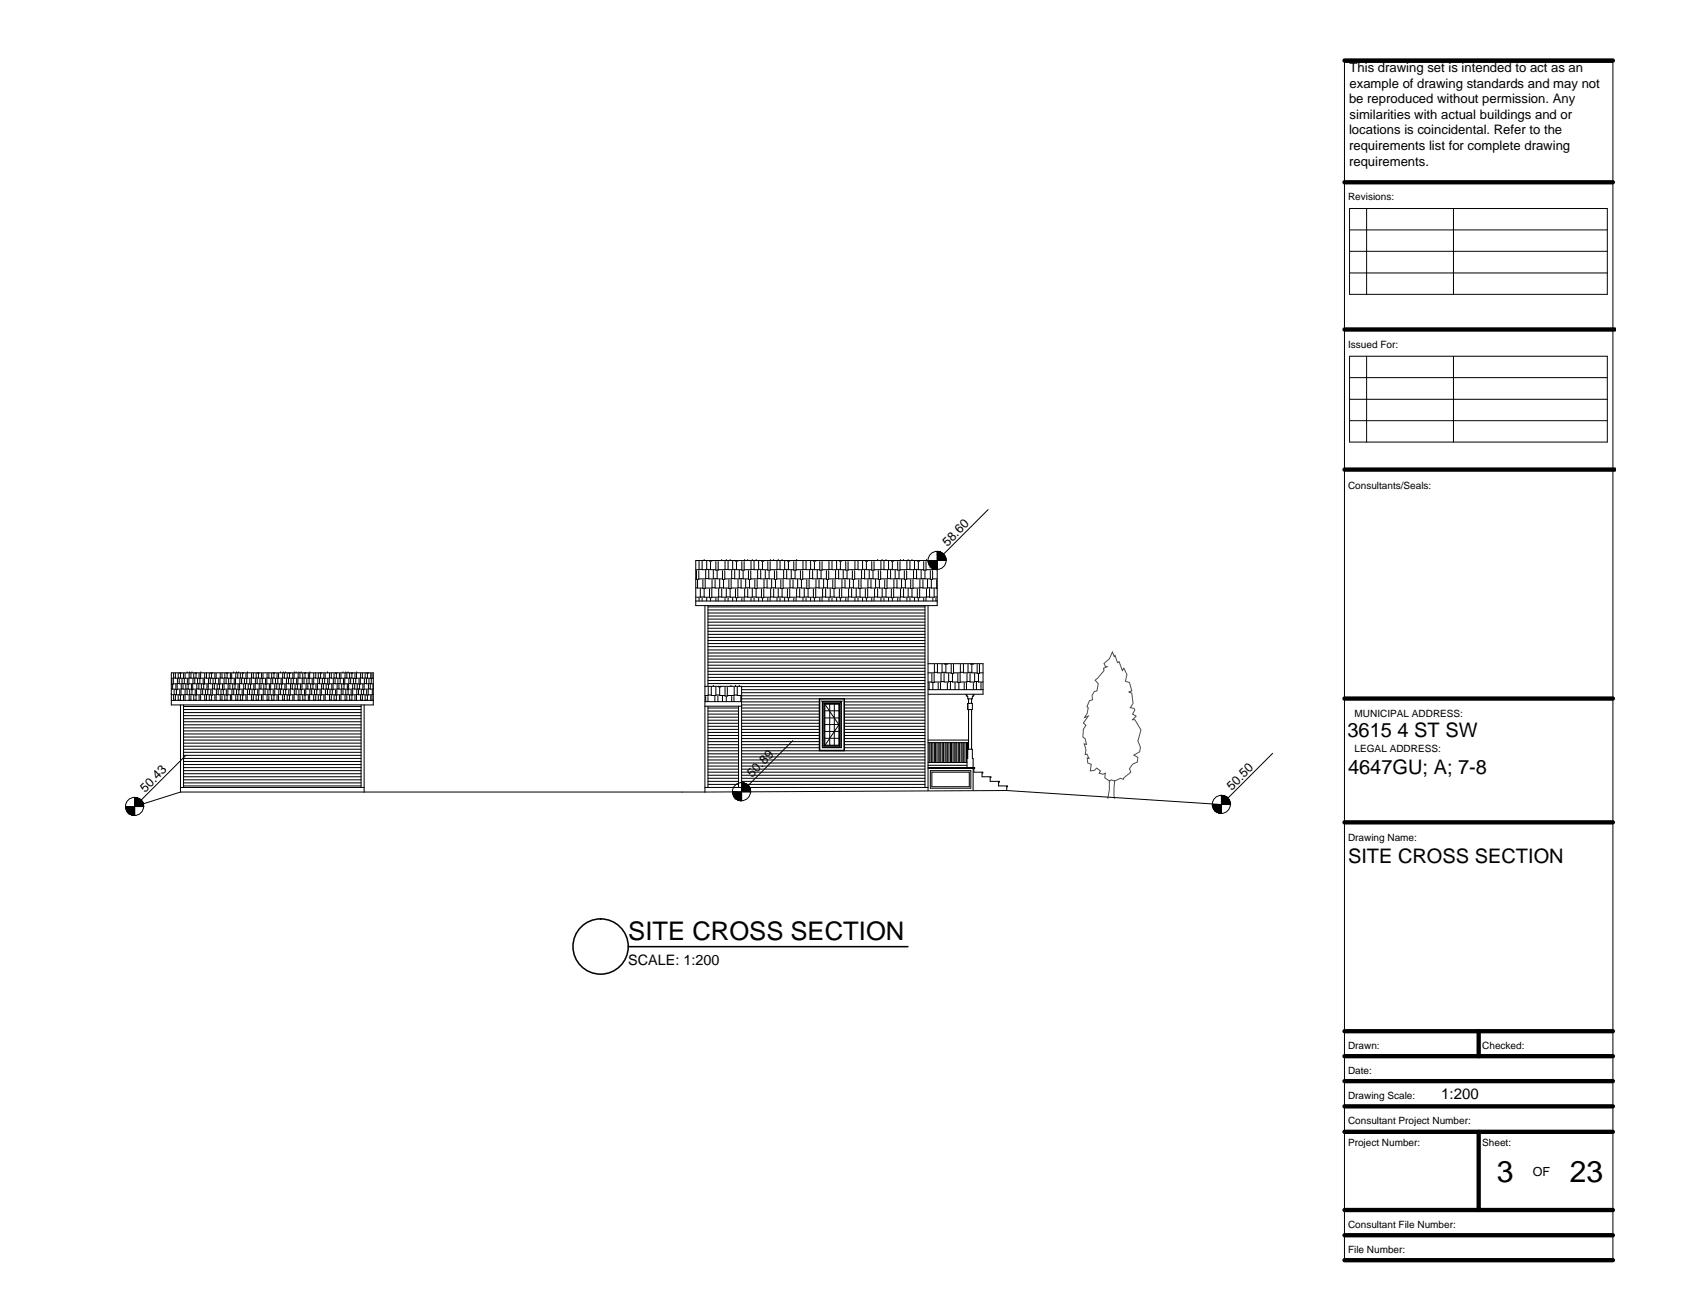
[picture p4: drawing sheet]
<svg xmlns="http://www.w3.org/2000/svg" width="279mm" height="216mm" viewBox="0 0 279 216" stroke-linecap="round" stroke-linejoin="round" font-family="sans-serif">
<!-- layer: A1-HATCH -->
<g fill="none" stroke="#000" stroke-width=".17">
<path d="M115.6 96.2h.2M115.6 97.7h.3M115.8 94.9v1.4h.3v-1.4M115.9 96.4v1.3h.9M116.2 93.3v1.4h-.6M116.2 94.6h.5M116.2 99.4v.5M116.4 97.8v1.5h-.8M116.4 99.2h.6M116.7 93.2v1.5h.8v-1.5M116.7 99.3v.6M116.8 96.4v1.4h.4v-1.4"/>
<path d="M117 93.2h.1M117 97.9v1.4h.9M117.3 94.8v1.4h-1.2M117.3 96.2h.5M117.5 94.6h.6M117.5 99.3v.6M117.8 94.8v1.4h.8v-1.4M117.9 93.2h.4M117.9 97.9v1.4h.4v-1.4M118.1 93.4v1.3h.9M118.1 99.5v.4M118.3 96.3v1.4h-1.1"/>
<path d="M118.3 97.7h.6M118.6 96.2h.6M118.9 96.3v1.4h.7v-1.4M119 93.3v1.5h.4v-1.5M119 99.4v.5M119.2 94.9v1.3h.9M119.4 99.4v.5M119.5 97.9v1.4h-1.2M119.5 99.2h.5M119.6 97.7h.7M120 93.2h.1M120 97.8v1.5h.7v-1.5"/>
<path d="M120.1 94.9v1.4h.4v-1.4M120.3 96.4v1.3h.8M120.5 93.3v1.4h-1.1M120.5 94.6h.5M120.5 99.4v.5M120.7 93.2h.1M120.7 99.2h.7M121 93.2v1.5h.8v-1.5M121 99.3v.6M121.1 96.4v1.4h.4v-1.4M121.4 93.2h.1M121.4 97.9v1.4h.8"/>
<path d="M121.6 94.8v1.4h-1.1M121.6 96.2h.5M121.8 94.6h.6M121.8 99.3v.6M122.1 94.8v1.4h.8v-1.4M122.2 93.2h.4M122.2 97.9v1.4h.4v-1.4M122.4 93.4v1.3h.9M122.4 99.5v.4M122.7 96.3v1.4h-1.2M122.7 97.7h.5M122.9 96.2h.6"/>
<path d="M123.2 96.3v1.4h.7v-1.4M123.3 93.3v1.5h.4v-1.5M123.3 99.4v.5M123.5 94.9v1.3h.9M123.7 99.4v.5M123.8 93.2h.1M123.8 97.9v1.4h-1.2M123.8 99.2h.5M123.9 97.7h.7M124.3 93.2h.1M124.3 97.8v1.5h.7v-1.5M124.4 94.9v1.4h.4v-1.4"/>
<path d="M124.6 96.4v1.3h.9M124.8 93.3v1.4h-1.1M124.8 94.6h.5M124.8 99.4v.5M125 93.2h.1M125 99.2h.7M125.3 93.2v1.5h.8v-1.5M125.3 99.3v.6M125.5 96.4v1.4h.3v-1.4M125.7 93.2h.1M125.7 97.9v1.4h.9M125.9 94.8v1.4h-1.1"/>
<path d="M125.9 96.2h.5M126.1 94.6h.6M126.1 99.3v.6M126.4 94.8v1.4h.8v-1.4M126.6 93.2h.3M126.6 97.9v1.4h.3v-1.4M126.7 93.4v1.3h.9M126.7 99.5v.4M127 96.3v1.4h-1.2M127 97.7h.5M127.2 96.2h.6M127.5 96.3v1.4h.8v-1.4"/>
<path d="M127.6 93.3v1.5h.4v-1.5M127.6 99.4v.5M127.8 94.9v1.3h.9M128 99.4v.5M128.1 93.2h.1M128.1 97.9v1.4h-1.2M128.1 99.2h.5M128.3 97.7h.6M128.6 93.2h.1M128.6 97.8v1.5h.8v-1.5M128.7 94.9v1.4h.4v-1.4M128.9 96.4v1.3h.9"/>
<path d="M129.1 93.3v1.4h-1.1M129.1 94.6h.6M129.1 99.4v.5M129.4 93.2h.1M129.4 99.2h.6M129.7 93.2v1.5h.7v-1.5M129.7 99.3v.6M129.8 96.4v1.4h.4v-1.4M130 93.2h.1M130 97.9v1.4h.9M130.2 94.8v1.4h-1.1M130.2 96.2h.6"/>
<path d="M130.4 94.6h.6M130.4 99.3v.6M130.8 94.8v1.4h.7v-1.4M130.9 93.2h.4M130.9 97.9v1.4h.4v-1.4M131 93.4v1.3h.9M131 99.5v.4M131.3 96.3v1.4h-1.1M131.3 97.7h.5M131.5 96.2h.7M131.8 96.3v1.4h.8v-1.4M131.9 93.3v1.5h.4v-1.5"/>
<path d="M131.9 99.4v.5M132.2 94.9v1.3h.8M132.3 99.4v.5M132.4 93.2h.1M132.4 97.9v1.4h-1.1M132.4 99.2h.5M132.6 97.7h.6M132.9 97.8v1.5h.8v-1.5M133 94.9v1.4h.4v-1.4M133.2 96.4v1.3h.9M133.5 93.3v1.4h-1.2M133.5 94.6h.5"/>
<path d="M133.5 99.4v.5M133.7 99.2h.6M134 93.2v1.5h.7v-1.5M134 99.3v.6M134.1 96.4v1.4h.4v-1.4M134.3 97.9v1.4h.9M134.6 94.8v1.4h-1.2M134.6 96.2h.5M134.7 94.6h.7M134.7 99.3v.6M135.1 94.8v1.4h.7v-1.4M135.2 93.2h.4"/>
<path d="M135.2 97.9v1.4h.4v-1.4M135.4 93.4v1.3h.9M135.4 99.5v.4M135.6 96.3v1.4h-1.1M135.6 97.7h.5M135.8 96.2h.7M136.1 96.3v1.4h.8v-1.4M136.3 93.3v1.5h.3v-1.5M136.3 99.4v.5M136.5 94.9v1.3h.9M136.6 99.4v.5M136.7 97.9v1.4h-1.1"/>
<path d="M136.7 99.2h.5M136.9 97.7h.6M137.2 97.8v1.5h.8v-1.5M137.4 94.9v1.4h.3v-1.4M137.5 96.4v1.3h.9M137.8 93.3v1.4h-1.2M137.8 94.6h.5M137.8 99.4v.5M138 99.2h.6M138.3 93.2v1.5h.8v-1.5M138.3 99.3v.6M138.4 96.4v1.4h.4v-1.4"/>
<path d="M138.6 97.9v1.4h.9M138.9 94.8v1.4h-1.2M138.9 96.2h.5M139.1 94.6h.6M139.1 99.3v.6M139.4 94.8v1.4h.8v-1.4M139.5 93.2h.4M139.5 97.9v1.4h.4v-1.4M139.7 93.4v1.3h.9M139.7 99.5v.4M139.9 96.3v1.4h-1.1M139.9 97.7h.5"/>
<path d="M140.2 96.2h.6M140.4 96.3v1.4h.8v-1.4M140.6 93.3v1.5h.4v-1.5M140.6 99.4v.5M140.8 94.9v1.3h.9M141 99.4v.5M141 97.9v1.4h-1.1M141 99.2h.5M141.2 97.7h.6M141.5 97.8v1.5h.8v-1.5M141.7 94.9v1.4h.4v-1.4M141.8 96.4v1.3h.9"/>
<path d="M142.1 93.3v1.4h-1.1M142.1 94.6h.5M142.1 99.4v.5M142.3 99.2h.6M142.6 93.2v1.5h.8v-1.5M142.6 99.3v.6M142.7 96.4v1.4h.4v-1.4M142.9 97.9v1.4h.9M143.2 94.8v1.4h-1.1M143.2 96.2h.5M143.4 94.6h.6M143.4 99.3v.6"/>
<path d="M143.7 94.8v1.4h.8v-1.4M143.8 93.2h.4M143.8 97.9v1.4h.4v-1.4M144 93.4v1.3h.9M144 99.5v.4M144.3 96.3v1.4h-1.2M144.3 97.7h.5M144.5 96.2h.6M144.8 96.3v1.4h.7v-1.4M144.9 93.3v1.5h.4v-1.5M144.9 99.4v.5M145.1 94.9v1.3h.9"/>
<path d="M145.3 99.4v.5M145.4 97.9v1.4h-1.2M145.4 99.2h.5M145.5 97.7h.7M145.9 93.2h.1M145.9 97.8v1.5h.7v-1.5M146 94.9v1.4h.4v-1.4M146.2 96.4v1.3h.9M146.4 93.3v1.4h-1.1M146.4 94.6h.5M146.4 99.4v.5M146.6 93.2h.1"/>
<path d="M146.6 99.2h.7M146.9 93.2v1.5h.8v-1.5M146.9 99.3v.6M147.1 96.4v1.4h.3v-1.4M147.3 93.2h.1M147.3 97.9v1.4h.9M147.5 94.8v1.4h-1.1M147.5 96.2h.5M147.7 94.6h.6M147.7 99.3v.6M148 94.8v1.4h.8v-1.4M148.2 93.2h.3"/>
<path d="M148.2 97.9v1.4h.3v-1.4M148.3 93.4v1.3h.9M148.3 99.5v.4M148.6 96.3v1.4h-1.2M148.6 97.7h.5M148.8 96.2h.6M149.1 96.3v1.4h.7v-1.4M149.2 93.3v1.5h.4v-1.5M149.2 99.4v.5M149.4 94.9v1.3h.9M149.6 99.4v.5M149.7 93.2h.1"/>
<path d="M149.7 97.9v1.4h-1.2M149.7 99.2h.5M149.8 97.7h.7M150.2 93.2h.1M150.2 97.8v1.5h.7v-1.5M150.3 94.9v1.4h.4v-1.4M150.5 96.4v1.3h.9M150.7 93.3v1.4h-1.1M150.7 94.6h.5M150.7 99.4v.5M150.9 93.2h.1M150.9 99.2h.7"/>
<path d="M151.2 93.2v1.5h.8v-1.5M151.2 99.3v.6M151.4 96.4v1.4h.4v-1.4M151.6 93.2h.1M151.6 97.9v1.4h.9M151.8 94.8v1.4h-1.1M151.8 96.2h.5M152 94.6h.6M152 99.3v.6M152.3 94.8v1.4h.8v-1.4M152.5 93.2h.4M152.5 97.9v1.4h.4v-1.4"/>
<path d="M152.6 93.4v1.3h.9M152.6 99.5v.4M152.9 96.3v1.4h-1.1M152.9 97.7h.5M153.1 96.2h.6M153.4 96.3v1.4h.8v-1.4M153.5 93.3v1.5h.4v-1.5M153.5 99.4v.5M153.7 94.9v1.3h.9M153.9 99.4v.5M154 93.2h.1M154 97.9v1.4h-1.1"/>
<path d="M154 99.2h.5M154.2 97.7h.6M154.5 97.8v1.5h.8v-1.5M154.6 94.9v1.4h.4v-1.4M154.8 96.4v1.3h.9M155 96.2h.8M155.1 93.3v1.4h-1.2M155.1 99.4v.5M155.1 94.6h.5M155.3 99.2h.5M155.6 93.2v1.5h.2M155.6 99.3v.6"/>
<path d="M155.7 96.4v1.4h.1M117.3 115.8v.8M117.7 115.8v.8M117.7 114.2v1.4h-.5M117.7 115.5h.5M118.2 114.1v1.5h.8v-1.4M118.6 114.1h.1M118.8 115.7v.9M119 115.5h.6M119.3 115.6v1M119.5 114.1v.1l.3-.1M119.6 114.2v1.4h.9"/>
<path d="M120.1 115.7v.9M120.5 114.2v1.5h.4v-1.5M120.7 115.8v.8M121.5 114.1h.1M121.6 115.8v.8M122 115.8v.8M122 114.2v1.4h-1.1M122 115.5h.5M122.2 114.1h.1M122.5 114.1v1.5h.8M122.9 114.1h.1M123.1 115.7v.9"/>
<path d="M154.2 113.4h.7M154.4 113.4v1.2M154.9 112v1.4h.4v-1.4M155.1 113.5v1.1M155.3 110.4v1.4h-1.1M155.3 111.7h.5M155.8 110.3v1.5h.8v-1.4M155.9 113.5v1.1M156.3 113.5v1.1M156.4 112v1.4h-1.1M156.4 113.3h.5M156.6 111.7h.6"/>
<path d="M156.9 111.9v1.5h.8v-1.5M157 110.3v.1l.4-.1M157.2 110.5v1.3h.9M157.5 113.5v1.1M157.7 113.3h.6M158 113.4v1.2M158.1 110.4v1.5h.4v-1.5M158.3 112v1.4h.9M158.7 113.4v1.2M159.2 112v1.4h.4v-1.4M159.4 113.5v1.1M159.6 110.4v1.4h-1.1"/>
<path d="M159.6 111.7h.5M160.1 110.3v1.5h.8v-1.4M160.3 113.5v1.1M160.6 113.5v1.1M160.7 112v1.4h-1.1M160.7 113.3h.5M160.9 111.7h.6M161.2 111.9v1.5h.8v-1.5M161.4 110.3v.1l.3-.1M161.5 110.5v1.3h.9M161.8 113.5v1.1M162 113.3h.6"/>
<path d="M162.3 113.4v1.2M162.4 110.4v1.5h.4v-1.5M162.6 112v1.4h.8M162.8 111.8h.6M163.1 113.4v1.2"/>
</g>
<!-- layer: Wall Standard -->
<g fill="none" stroke="#000" stroke-width=".17">
<path d="M115.6 93.2h40.2v7.5h-40.2zM115.6 99.9h40.2M28.5 116.4h33.5v-4.6h-33.5v5.4h33.5v-.8M30 117.2v14.4h30.5v-14.4M30.5 117.2v13.7M60 117.2v13.7M117.2 114.1v3.3M117.2 114.1h6.1v3.3M117.2 100.7v13.4M117.2 117.4v14.2M117.2 117.4h6.1M117.7 100.7v13.4"/>
<path d="M117.7 117.4v13.5M122.8 117.4v13.5M123.3 117.4v14.2M153.7 100.7v30.2M154.2 100.7v30.7M154.2 110.3h9.2v5.1h-9.2M154.2 114.6h9.2M30 130.9h30.5M117.2 130.9h37"/>
</g>
<!-- layer: Stairs -->
<g fill="none" stroke="#000" stroke-width=".17">
<path d="M160.6 115.4l.1 .4h.2v.3h.7v-.3h.1l.2-.4M160.9 116.9h.7v1h-.7zM161 116.1v.8M161 117.9v6.6M161.5 116.1v.8M161.5 117.9v6.6M154.2 127.6h7.8v.1h-7.8M154.2 123h6.8M154.2 123.4h6.8M154.2 126.7h6.5M154.2 127.2h6.5M154.4 123.4v3.3"/>
<path d="M154.6 123.4v3.3M154.6 128.1h6.8v2.9h-6.8zM154.8 123.4v3.3M154.9 128.3h6.2v2.5h-6.2zM155.1 123.4v3.3M155.3 123.4v3.3M155.5 123.4v3.3M155.7 123.4v3.3M155.9 123.4v3.3M156.2 123.4v3.3M156.4 123.4v3.3M156.6 123.4v3.3"/>
<path d="M156.8 123.4v3.3M157.1 123.4v3.3M157.3 123.4v3.3M157.5 123.4v3.3M157.7 123.4v3.3M158 123.4v3.3M158.1 123.4v3.3M158.4 123.4v3.3M158.6 123.4v3.3M158.9 123.4v3.3M159 123.4v3.3M159.3 123.4v3.3"/>
<path d="M159.5 123.4v3.3M159.8 123.4v3.3M159.9 123.4v3.3M160.2 123.4v3.3M160.4 123.4v3.3M160.6 123.4v3.3M160.7 127.6l.2-3.1h.7l.1 3.1M160.8 123.4v2.7M161.7 127.7v3.7M161.9 127.7v.6h1.5v.2h-.2v.6h1.5v.1h-.1v.7h1.5v.1h-.1v.6h1.5v.2h-.2v.6"/>
</g>
<!-- layer: Hatch Detail -->
<g fill="none" stroke="#000" stroke-width=".17">
<path d="M30.5 117.4h29.5M30.5 117.9h29.5M30.5 118.4h29.5M30.5 118.9h29.5M30.5 119.5h29.5M30.5 120h29.5M117.7 100.9h36M117.7 101.4h36M117.7 101.9h36M117.7 102.4h36M117.7 102.9h36M117.7 103.4h36"/>
<path d="M117.7 103.9h36M117.7 104.4h36M117.7 104.9h36M117.7 105.4h36M117.7 105.9h36M117.7 106.5h36M117.7 107h36M117.7 107.5h36M117.7 108h36M117.7 108.5h36M117.7 109h36M117.7 109.5h36"/>
<path d="M117.7 110.1h36M117.7 110.6h36M117.7 111.1h36M117.7 111.6h36M117.7 112.1h36M117.7 112.6h36M117.7 113.1h36M117.7 113.6h36M117.7 117.7h5.1M117.7 118.2h5.1M117.7 118.7h5.1M117.7 119.2h5.1"/>
<path d="M117.7 119.7h5.1M123.3 114.1h30.4M123.3 114.6h30.4M123.3 115.1h30.4M123.3 115.6h30.4M123.3 116.1h12.9M123.3 116.7h12.9M123.3 117.2h12.9M123.3 117.7h12.9M123.3 118.2h12.9M123.3 118.7h12.9M123.3 119.2h12.9"/>
<path d="M123.3 119.7h12.9M140.3 116.1h13.4M140.3 116.7h13.4M140.3 117.2h13.4M140.3 117.7h13.4M140.3 118.2h13.4M140.3 118.7h13.4M140.3 119.2h13.4M140.3 119.7h13.4M30.5 120.5h29.5M30.5 121h29.5M30.5 121.5h29.5"/>
<path d="M30.5 122h29.5M30.5 122.5h29.5M30.5 123h29.5M30.5 123.5h29.5M30.5 124h29.5M30.5 124.5h29.5M30.5 125h29.5M30.5 125.5h29.5M30.5 126.1h29.5M30.5 126.6h29.5M30.5 127.1h29.5M30.5 127.6h29.5"/>
<path d="M30.5 128.1h29.5M30.5 128.6h29.5M30.5 129.1h29.5M30.5 129.6h29.5M30.5 130.1h29.5M30.5 130.6h29.5M117.7 120.2h5.1M117.7 120.7h5.1M117.7 121.2h5.1M117.7 121.7h5.1M117.7 122.2h5.1M117.7 122.8h5.1"/>
<path d="M117.7 123.3h5.1M117.7 123.8h5.1M117.7 124.3h5.1M117.7 124.8h5.1M117.7 125.3h5.1M117.7 125.8h5.1M117.7 126.3h5.1M117.7 126.8h5.1M117.7 127.3h5.1M117.7 127.8h5.1M117.7 128.3h5.1M117.7 128.8h5.1"/>
<path d="M117.7 129.4h5.1M117.7 129.9h5.1M117.7 130.4h5.1M123.3 120.2h12.9M123.3 120.7h12.9M123.3 121.2h12.9M123.3 121.7h12.9M123.3 122.2h12.9M123.3 122.8h12.9M123.3 123.3h12.9M123.3 123.8h12.9M123.3 124.3h12.9"/>
<path d="M123.3 124.8h30.4M123.3 125.3h30.4M123.3 125.8h30.4M123.3 126.3h30.4M123.3 126.8h30.4M123.3 127.3h30.4M123.3 127.8h30.4M123.3 128.3h30.4M123.3 128.8h30.4M123.3 129.4h30.4M123.3 129.9h30.4M123.3 130.4h30.4"/>
<path d="M140.3 120.2h13.4M140.3 120.7h13.4M140.3 121.2h13.4M140.3 121.7h13.4M140.3 122.2h13.4M140.3 122.8h13.4M140.3 123.3h13.4M140.3 123.8h13.4M140.3 124.3h13.4"/>
</g>
<!-- layer: Structural -->
<path d="M117.2 116.6h6.1" fill="none" stroke="#000" stroke-width=".17"/>
<!-- layer: 0 -->
<path d="M167.3 131.4l-53.9 .2" fill="none" stroke="#000" stroke-width=".17"/>
<!-- layer: Windows Doors -->
<path d="M136.2 116.1h4.1v8.6h-4.1zM136.7 116.7h3.1v7.5h-3.1zM137 116.9h2.6v7.1h-2.6z" fill="none" stroke="#000" stroke-width=".25"/>
<path d="M136.5 116.5h3.5M137.1 117h2.3v6.9h-2.3zM137.1 117l2.3 3.5-2.3 3.4M137.1 119.3h2.3M137.1 118.1h2.3M137.9 117v6.9M138.7 117v6.9M137.1 120.4h2.3M137.1 122.7h2.3M137.1 121.6h2.3" fill="none" stroke="#000" stroke-width=".17"/>
<!-- layer: Hatch General -->
<g fill="none" stroke="#000" stroke-width=".17">
<path d="M28.5 115.4h.1M28.5 113.7h.1M28.5 114.5h.2M28.6 112.8v.9h.2v-.9M28.7 113.7v.8h.5M28.9 111.9v.8h-.4M28.9 112.7h.3M28.9 116.4h.3M28.9 115.6v.8M28.9 114.6v.9h-.4M28.9 115.4h.4M29.2 111.8v.9h.4v-.8"/>
<path d="M29.2 115.5v.9M29.2 113.7v.9h.2v-.9M29.3 114.7v.8h.6M29.5 112.8v.9h-.7M29.5 113.6h.3M29.6 112.7h.4M29.6 116.4h.4M29.6 115.5v.9M29.8 112.8v.9h.5v-.9M29.9 111.8h.2M29.9 114.7v.8h.2v-.8M30 111.9v.8h.5"/>
<path d="M30 115.6v.8M30.1 113.7v.8h-.7M30.1 114.5h.3M30.3 113.6h.3M30.4 113.7v.8h.5v-.8M30.5 111.9v.9h.3v-.9M30.5 115.6v.8M30.6 112.8v.9h.5M30.8 114.6v.9h-.7M30.8 115.4h.3M30.8 115.6v.8M30.9 114.5h.4"/>
<path d="M31.1 111.8h.1M31.1 114.6v.9h.4v-.9M31.1 112.8v.9h.3v-.9M31.3 113.7v.8h.5M31.4 111.9v.8h-.6M31.4 112.7h.3M31.4 116.4h.3M31.4 115.6v.8M31.5 111.8h.1M31.5 115.4h.4M31.7 111.8v.9h.5v-.8M31.7 115.5v.9"/>
<path d="M31.8 113.7v.9h.2v-.9M31.9 111.8h.1M31.9 114.7v.8h.6M32.1 112.8v.9h-.7M32.1 113.6h.3M32.2 112.7h.4M32.2 116.4h.4M32.2 115.5v.9M32.4 112.8v.9h.4v-.9M32.5 111.8h.2M32.5 114.7v.8h.2v-.8M32.6 111.9v.8h.5"/>
<path d="M32.6 115.6v.8M32.7 113.7v.8h-.7M32.7 114.5h.3M32.8 113.6h.4M33 113.7v.8h.5v-.8M33.1 111.9v.9h.2v-.9M33.1 115.6v.8M33.2 112.8v.9h.6M33.3 115.6v.8M33.4 111.8h.1M33.4 114.6v.9h-.7M33.4 115.4h.3"/>
<path d="M33.5 114.5h.4M33.7 114.6v.9h.4v-.9M33.8 112.8v.9h.2v-.9M33.9 113.7v.8h.5M34 111.9v.8h-.7M34 112.7h.3M34 116.4h.3M34 115.6v.8M34.1 115.4h.4M34.3 111.8v.9h.5v-.8M34.3 115.5v.9M34.4 113.7v.9h.2v-.9"/>
<path d="M34.5 114.7v.8h.5M34.7 112.8v.9h-.7M34.7 113.6h.3M34.8 112.7h.4M34.8 116.4h.4M34.8 115.5v.9M35 112.8v.9h.4v-.9M35 111.8h.3M35 114.7v.8h.3v-.8M35.2 111.9v.8h.5M35.2 115.6v.8M35.3 113.7v.8h-.7"/>
<path d="M35.3 114.5h.3M35.4 113.6h.4M35.6 113.7v.8h.5v-.8M35.7 111.9v.9h.2v-.9M35.7 115.6v.8M35.8 112.8v.9h.6M35.9 115.6v.8M36 114.6v.9h-.7M36 115.4h.3M36.1 114.5h.4M36.3 114.6v.9h.4v-.9M36.4 112.8v.9h.2v-.9"/>
<path d="M36.5 113.7v.8h.5M36.6 111.9v.8h-.7M36.6 112.7h.3M36.6 116.4h.3M36.6 115.6v.8M36.7 115.4h.4M36.9 111.8v.9h.5v-.8M36.9 115.5v.9M37 113.7v.9h.2v-.9M37.1 114.7v.8h.5M37.2 112.8v.9h-.6M37.2 113.6h.4"/>
<path d="M37.4 112.7h.3M37.4 116.4h.3M37.4 115.5v.9M37.6 112.8v.9h.4v-.9M37.6 111.8h.3M37.6 114.7v.8h.3v-.8M37.7 111.9v.8h.6M37.7 115.6v.8M37.9 113.7v.8h-.7M37.9 114.5h.3M38 113.6h.4M38.2 113.7v.8h.5v-.8"/>
<path d="M38.3 111.9v.9h.2v-.9M38.3 115.6v.8M38.4 112.8v.9h.5M38.5 115.6v.8M38.6 114.6v.9h-.7M38.6 115.4h.2M38.7 114.5h.4M38.8 111.8h.1M38.8 114.6v.9h.5v-.9M38.9 112.8v.9h.2v-.9M39.1 113.7v.8h.5M39.2 111.9v.8h-.7"/>
<path d="M39.2 112.7h.3M39.2 116.4h.3M39.2 115.6v.8M39.3 111.8h.1M39.3 115.4h.4M39.5 111.8v.9h.4v-.8M39.5 115.5v.9M39.6 113.7v.9h.2v-.9M39.7 111.8h.1M39.7 114.7v.8h.5M39.9 112.8v.9h-.8M39.9 113.6h.3"/>
<path d="M39.9 112.7h.4M39.9 116.4h.4M39.9 115.5v.9M40.2 112.8v.9h.4v-.9M40.2 111.8h.3M40.2 114.7v.8h.3v-.8M40.3 111.9v.8h.6M40.3 115.6v.8M40.5 113.7v.8h-.7M40.5 114.5h.3M40.6 113.6h.4M40.8 113.7v.8h.5v-.8"/>
<path d="M40.9 111.9v.9h.2v-.9M40.9 115.6v.8M41 112.8v.9h.5M41.1 115.6v.8M41.1 111.8h.1M41.1 114.6v.9h-.6M41.1 115.4h.4M41.3 114.5h.3M41.5 114.6v.9h.4v-.9M41.5 112.8v.9h.3v-.9M41.6 113.7v.8h.6M41.8 111.9v.8h-.7"/>
<path d="M41.8 112.7h.3M41.8 116.4h.3M41.8 115.6v.8M41.9 115.4h.4M42.1 111.8v.9h.5v-.8M42.1 115.5v.9M42.2 113.7v.9h.2v-.9M42.3 114.7v.8h.5M42.4 112.8v.9h-.6M42.4 113.6h.3M42.6 112.7h.4M42.6 116.4h.4"/>
<path d="M42.6 115.5v.9M42.7 112.8v.9h.5v-.9M42.8 111.8h.2M42.8 114.7v.8h.2v-.8M43 111.9v.8h.5M43 115.6v.8M43.1 113.7v.8h-.7M43.1 114.5h.3M43.2 113.6h.4M43.4 113.7v.8h.4v-.8M43.5 111.9v.9h.2v-.9M43.5 115.6v.8"/>
<path d="M43.6 112.8v.9h.5M43.7 115.6v.8M43.8 114.6v.9h-.8M43.8 115.4h.3M43.8 114.5h.4M44.1 114.6v.9h.4v-.9M44.1 112.8v.9h.3v-.9M44.2 113.7v.8h.6M44.4 111.9v.8h-.7M44.4 112.7h.3M44.4 116.4h.3M44.4 115.6v.8"/>
<path d="M44.5 115.4h.4M44.7 111.8v.9h.5v-.8M44.7 115.5v.9M44.8 113.7v.9h.2v-.9M44.9 114.7v.8h.5M45 112.8v.9h-.6M45 113.6h.3M45.2 112.7h.3M45.2 116.4h.3M45.2 115.5v.9M45.3 112.8v.9h.5v-.9M45.4 111.8h.3"/>
<path d="M45.4 114.7v.8h.3v-.8M45.5 111.9v.8h.5M45.5 115.6v.8M45.7 113.7v.8h-.7M45.7 114.5h.3M45.8 113.6h.4M46 113.7v.8h.4v-.8M46 111.9v.9h.3v-.9M46 115.6v.8M46.2 112.8v.9h.5M46.3 115.6v.8M46.3 114.6v.9h-.6"/>
<path d="M46.3 115.4h.3M46.4 114.5h.4M46.6 111.8h.1M46.6 114.6v.9h.5v-.9M46.7 112.8v.9h.2v-.9M46.8 113.7v.8h.6M47 111.9v.8h-.7M47 112.7h.3M47 116.4h.3M47 115.6v.8M47.1 111.8h.1M47.1 115.4h.4"/>
<path d="M47.3 111.8v.9h.4v-.8M47.3 115.5v.9M47.4 113.7v.9h.2v-.9M47.5 111.8h.1M47.5 114.7v.8h.5M47.6 112.8v.9h-.7M47.6 113.6h.3M47.7 112.7h.4M47.7 116.4h.4M47.7 115.5v.9M47.9 112.8v.9h.5v-.9M48 111.8h.2"/>
<path d="M48 114.7v.8h.2v-.8M48.1 111.9v.8h.6M48.1 115.6v.8M48.3 113.7v.8h-.7M48.3 114.5h.3M48.4 113.6h.4M48.6 113.7v.8h.5v-.8M48.7 111.9v.9h.2v-.9M48.7 115.6v.8M48.8 112.8v.9h.5M48.9 115.6v.8M48.9 111.8h.1"/>
<path d="M48.9 114.6v.9h-.7M48.9 115.4h.3M49.1 114.5h.3M49.2 111.8h.1M49.2 114.6v.9h.5v-.9M49.3 112.8v.9h.2v-.9M49.4 113.7v.8h.5M49.6 111.9v.8h-.7M49.6 112.7h.3M49.6 116.4h.3M49.6 115.6v.8M49.7 111.8h.1"/>
<path d="M49.7 115.4h.4M49.9 111.8v.9h.4v-.8M49.9 115.5v.9M49.9 113.7v.9h.3v-.9M50.1 111.8h.1M50.1 114.7v.8h.5M50.2 112.8v.9h-.7M50.2 113.6h.3M50.3 112.7h.4M50.3 116.4h.4M50.3 115.5v.9M50.5 112.8v.9h.5v-.9"/>
<path d="M50.6 111.8h.2M50.6 114.7v.8h.2v-.8M50.7 111.9v.8h.6M50.7 115.6v.8M50.9 113.7v.8h-.7M50.9 114.5h.3M51 113.6h.4M51.2 113.7v.8h.4v-.8M51.3 111.9v.9h.2v-.9M51.3 115.6v.8M51.4 112.8v.9h.5M51.5 115.6v.8"/>
<path d="M51.5 111.8h.1M51.5 114.6v.9h-.7M51.5 115.4h.3M51.6 114.5h.4M51.8 114.6v.9h.5v-.9M51.9 112.8v.9h.2v-.9M52 113.7v.8h.5M52.1 111.9v.8h-.6M52.1 112.7h.4M52.1 116.4h.4M52.1 115.6v.8M52.3 115.4h.3"/>
<path d="M52.5 111.8v.9h.4v-.8M52.5 115.5v.9M52.5 113.7v.9h.3v-.9M52.6 114.7v.8h.6M52.8 112.8v.9h-.7M52.8 113.6h.3M52.9 112.7h.4M52.9 116.4h.4M52.9 115.5v.9M53.1 112.8v.9h.5v-.9M53.2 111.8h.2M53.2 114.7v.8h.2v-.8"/>
<path d="M53.3 111.9v.8h.5M53.3 115.6v.8M53.5 113.7v.8h-.7M53.5 114.5h.2M53.6 113.6h.4M53.7 113.7v.8h.5v-.8M53.8 111.9v.9h.2v-.9M53.8 115.6v.8M54 112.8v.9h.5M54 115.6v.8M54.1 114.6v.9h-.7M54.1 115.4h.3"/>
<path d="M54.2 114.5h.4M54.4 111.8h.1M54.4 114.6v.9h.4v-.9M54.5 112.8v.9h.2v-.9M54.6 113.7v.8h.5M54.8 111.9v.8h-.8M54.8 112.7h.3M54.8 116.4h.3M54.8 115.6v.8M54.8 115.4h.4M55.1 111.8v.9h.4v-.8M55.1 115.5v.9"/>
<path d="M55.1 113.7v.9h.3v-.9M55.2 114.7v.8h.6M55.4 112.8v.9h-.7M55.4 113.6h.3M55.5 112.7h.4M55.5 116.4h.4M55.5 115.5v.9M55.7 112.8v.9h.5v-.9M55.8 111.8h.2M55.8 114.7v.8h.2v-.8M55.9 111.9v.8h.5M55.9 115.6v.8"/>
<path d="M56 113.7v.8h-.6M56 114.5h.3M56.2 113.6h.3M56.3 113.7v.8h.5v-.8M56.4 111.9v.9h.3v-.9M56.4 115.6v.8M56.5 112.8v.9h.6M56.7 115.6v.8M56.7 114.6v.9h-.7M56.7 115.4h.3M56.8 114.5h.4M57 111.8h.1"/>
<path d="M57 114.6v.9h.5v-.9M57.1 112.8v.9h.2v-.9M57.2 113.7v.8h.5M57.3 111.9v.8h-.6M57.3 112.7h.3M57.3 116.4h.3M57.3 115.6v.8M57.5 111.8h.1M57.5 115.4h.4M57.6 111.8v.9h.5v-.8M57.6 115.5v.9M57.7 113.7v.9h.2v-.9"/>
<path d="M57.9 111.8h.1M57.9 114.7v.8h.5M58 112.8v.9h-.7M58 113.6h.3M58.1 112.7h.4M58.1 116.4h.4M58.1 115.5v.9M58.3 112.8v.9h.4v-.9M58.4 111.8h.2M58.4 114.7v.8h.2v-.8M58.5 111.9v.8h.5M58.5 115.6v.8"/>
<path d="M58.6 113.7v.8h-.7M58.6 114.5h.4M58.7 113.6h.4M59 113.7v.8h.4v-.8M59 111.9v.9h.3v-.9M59 115.6v.8M59.1 112.8v.9h.6M59.3 115.6v.8M59.3 111.8h.1M59.3 114.6v.9h-.7M59.3 115.4h.3M59.4 114.5h.4"/>
<path d="M59.6 114.6v.9h.5v-.9M59.7 112.8v.9h.2v-.9M59.8 113.7v.8h.5M59.9 111.9v.8h-.6M59.9 112.7h.3M59.9 116.4h.3M59.9 115.6v.8M60.1 115.4h.3M60.2 111.8v.9h.5v-.8M60.2 115.5v.9M60.3 113.7v.9h.2v-.9M60.4 114.7v.8h.5"/>
<path d="M60.6 112.8v.9h-.7M60.6 113.6h.3M60.7 112.7h.4M60.7 116.4h.4M60.7 115.5v.9M60.9 112.8v.9h.4v-.9M60.9 111.8h.3M60.9 114.7v.8h.3v-.8M61.1 111.9v.8h.5M61.1 115.6v.8M61.2 113.7v.8h-.7M61.2 114.5h.3"/>
<path d="M61.3 113.6h.4M61.5 113.7v.8h.5v-.8M61.6 111.9v.9h.2v-.9M61.6 115.6v.8M61.7 112.8v.9h.3M61.8 112.7h.2M61.8 115.6v.8M61.9 114.6v.9h-.7M61.9 115.4h.1M62 114.5h.1"/>
</g>
<!-- layer: Hatch Detail -->
<path d="M184.9 108.4l.3 .7 .1-.1 .4 1.1 .3-.1 .5 1.4 .3-.3 .5 1-.2 1.1 .6 .2 .4 1.4-.5 .2 .5 .2 .2 1.7-.4 .7 .6 .1 .1 .3-.4 .7 .6 .3-.6 .6h.4l1 1.7-.5 1.9 .5 1-.2 .8-.9 .5 .6 .4-.1 .7-.8 .4-.5 .7 .2 .6-1.1 1-.1 .2-.4-.1-1.1 .4-.5-.2-.3 .2-.8-.5 .1-.8-.4 .2-.6-.2 .2-.4-.6-.4-.4 .3-.7 .1 .2-1.1-.6-.2-.1-.8 .3 .1-.3-.8-.3 .1 .1-.8-.3-1 .4 .1-.2-.9-.4-.3 .1-1.3 .4-.6-.4-.4 .8-1.2-.6 .2 .4-.6 .2-1-.2-.1 .4-1.1 .5-.1-.1-.7 .4-.7 .4-.1 .2-1.2-.5-.5 .5-.4 1-1.3-.1-.3 .6-.3-.3-.1-.2-.4 .9-.8zM184.4 129.7v1.5l-.3 1.5M185.3 129.7l-.1 1.3v1.7" fill="none" stroke="#4d4d4d" stroke-width=".17"/>
<!-- layer: A-CLNG-PLST-HEVY -->
<path d="M30 131.6l-7.6 2.5M60.5 131.6h52.9M167.3 131.4l35.7 2.3" fill="none" stroke="#000" stroke-width=".17"/>
<!-- layer: geodetics -->
<g fill="none" stroke="#000" stroke-width=".17">
<path d="M164.2 84.7l-7.4 7.4M30.9 125.5l-7.5 7.5M131.8 123.1l-7.4 7.4M211.5 125.2l-7.4 7.5"/>
<circle cx="155.8" cy="93.1" r="1.5"/>
<circle cx="22.4" cy="134" r="1.5"/>
<circle cx="123.2" cy="131.6" r="1.5"/>
<circle cx="203" cy="133.7" r="1.5"/>
</g>
<g fill="#000" stroke="#000" stroke-width=".17">
<path d="M155.3 94.6h.5zM155.8 91.7h.2zM21.9 135.5h.5zM22.4 132.5l.3 .1zM122.8 133h.5v.1zM123.3 130.1h.3zM202.5 135.1l.5 .1zM203 132.2h.3z"/>
<path d="M155.3 94.6h.5zM155.5 94.6l.3 .1z"/>
<path d="M154.2 93.2l1.6 .2v-.2zM154.2 93.2l1.6 .2h-1.5z"/>
<path d="M154.3 93.4l1.5 .3v-.3zM154.3 93.4l1.5 .3h-1.4z"/>
<path d="M154.4 93.7l1.4 .2v-.2zM154.4 93.7l1.4 .2h-1.3z"/>
<path d="M154.5 93.9l1.3 .2v-.2zM154.5 93.9l1.3 .2h-1.2z"/>
<path d="M154.6 94.1l1.2 .2v-.2zM154.6 94.1l1.2 .2h-1z"/>
<path d="M154.8 94.3l1 .2v-.2zM154.8 94.3l1 .2h-.8z"/>
<path d="M155 94.5l.8 .1v-.1zM155 94.5l.8 .1z"/>
<path d="M155.8 91.7l.5 .1zM155.8 91.7l.5 .1h-.5z"/>
<path d="M155.8 91.8l.7 .1-.2-.1zM155.8 91.8l.7 .1h-.7z"/>
<path d="M155.8 91.9l1 .2-.3-.2zM155.8 91.9l1 .2h-1z"/>
<path d="M155.8 92.1l1 .1v-.1zM155.8 92.1l1 .1h-1z"/>
<path d="M155.8 92.2l1.2 .2-.1-.2zM155.8 92.2l1.2 .2h-1.2z"/>
<path d="M155.8 92.4l1.4 .3-.2-.3zM155.8 92.4l1.4 .3h-1.4z"/>
<path d="M155.8 92.7l1.5 .2-.1-.2zM155.8 92.7l1.5 .2h-1.5z"/>
<path d="M155.8 92.9l1.5 .3v-.3zM155.8 92.9l1.5 .3h-1.5z"/>
<path d="M20.9 134.1l1.5 .2v-.2zM20.9 134.1l1.5 .2h-1.5z"/>
<path d="M20.9 134.3l1.5 .3v-.3zM20.9 134.3l1.5 .3h-1.4z"/>
<path d="M21 134.6l1.4 .2v-.2zM21 134.6l1.4 .2h-1.3z"/>
<path d="M21.1 134.8l1.3 .2v-.2zM21.1 134.8l1.3 .2h-1.2z"/>
<path d="M21.2 135l1.2 .2v-.2zM21.2 135l1.2 .2h-1z"/>
<path d="M21.4 135.2l1 .2v-.2zM21.4 135.2l1 .2h-.7z"/>
<path d="M21.7 135.4l.7 .1v-.1zM21.7 135.4l.7 .1z"/>
<path d="M22.1 135.5h.3zM21.9 135.5h.5z"/>
<path d="M22.4 132.6l.5 .1zM22.4 132.6l.5 .1h-.5z"/>
<path d="M22.4 132.7l.8 .1-.3-.1zM22.4 132.7l.8 .1h-.8z"/>
<path d="M22.4 132.8l1 .1-.2-.1zM22.4 132.8l1 .1h-1z"/>
<path d="M22.4 132.9l1 .1v-.1zM22.4 132.9l1 .1h-1z"/>
<path d="M22.4 133l1.3 .3-.2-.3zM22.4 133l1.3 .3h-1.3z"/>
<path d="M22.4 133.3l1.4 .2-.1-.2zM22.4 133.3l1.4 .2h-1.4z"/>
<path d="M22.4 133.5l1.5 .3-.1-.3zM22.4 133.5l1.5 .3h-1.5z"/>
<path d="M22.4 133.8l1.5 .3v-.3zM22.4 133.8l1.5 .3h-1.5z"/>
<path d="M121.8 131.6l1.5 .3v-.3zM121.8 131.6l1.5 .3h-1.5z"/>
<path d="M121.8 131.9l1.5 .2v-.2zM121.8 131.9l1.5 .2h-1.4z"/>
<path d="M121.9 132.1l1.4 .3v-.3zM121.9 132.1l1.4 .3h-1.3z"/>
<path d="M122 132.4l1.3 .2v-.2zM122 132.4l1.3 .2h-1.2z"/>
<path d="M122.1 132.6l1.2 .1v-.1zM122.1 132.6l1.2 .1h-1z"/>
<path d="M122.3 132.7l1 .2v-.2zM122.3 132.7l1 .2h-.8z"/>
<path d="M122.5 132.9l.8 .1v-.1zM122.5 132.9l.8 .1z"/>
<path d="M123 133.1h.3zM122.8 133l.5 .1z"/>
<path d="M123.3 130.1l.5 .1zM123.3 130.1l.5 .1h-.5z"/>
<path d="M123.3 130.2l.8 .1-.3-.1zM123.3 130.2l.8 .1h-.8z"/>
<path d="M123.3 130.3l1 .2-.2-.2zM123.3 130.3l1 .2h-1z"/>
<path d="M123.3 130.5l1 .1v-.1zM123.3 130.5l1 .1h-1z"/>
<path d="M123.3 130.6l1.3 .2-.2-.2zM123.3 130.6l1.3 .2h-1.3z"/>
<path d="M123.3 130.8l1.4 .2-.1-.2zM123.3 130.8l1.4 .2h-1.4z"/>
<path d="M123.3 131l1.4 .3v-.3zM123.3 131l1.4 .3h-1.4z"/>
<path d="M123.3 131.3l1.5 .3-.1-.3zM123.3 131.3l1.5 .3h-1.5z"/>
<path d="M202.5 135.1l.5 .1zM202.8 135.2h.2z"/>
<path d="M201.5 133.7l1.5 .3v-.3zM201.5 133.7l1.5 .3h-1.5z"/>
<path d="M201.5 134l1.5 .2v-.2zM201.5 134l1.5 .2h-1.4z"/>
<path d="M201.6 134.2l1.4 .2v-.2zM201.6 134.2l1.4 .2h-1.3z"/>
<path d="M201.7 134.4l1.3 .2v-.2zM201.7 134.4l1.3 .2h-1.1z"/>
<path d="M201.9 134.6l1.1 .3v-.3zM201.9 134.6l1.1 .3h-1z"/>
<path d="M202 134.9l1 .1v-.1zM202 134.9l1 .1h-.7z"/>
<path d="M202.3 135l.7 .1v-.1zM202.3 135l.7 .1h-.5z"/>
<path d="M203 132.2l.6 .1zM203 132.2l.6 .1z"/>
<path d="M203 132.3l.8 .1-.2-.1zM203 132.3l.8 .1h-.8z"/>
<path d="M203 132.4l1 .2-.2-.2zM203 132.4l1 .2h-1z"/>
<path d="M203 132.6l1 .1v-.1zM203 132.6l1 .1h-1z"/>
<path d="M203 132.7l1.3 .2-.1-.2zM203 132.7l1.3 .2h-1.3z"/>
<path d="M203 132.9l1.4 .3-.1-.3zM203 132.9l1.4 .3h-1.4z"/>
<path d="M203 133.2l1.5 .2-.1-.2zM203 133.2l1.5 .2h-1.5z"/>
<path d="M203 133.4l1.5 .3v-.3zM203 133.4l1.5 .3h-1.5z"/>
</g>
<!-- layer: Text Titles -->
<g fill="none" stroke="#000" stroke-width=".25">
<path d="M104.4 157.3h46.5"/>
<circle cx="99.8" cy="157.3" r="4.6"/>
</g>
<!-- layer: Tbk-lines -->
<g fill="none" stroke="#000" stroke-width=".72">
<path d="M223.5 10.1h44.6M223.5 30.3h44.6M223.5 54.8h44.9M223.5 78h44.9M223.5 116.1h44.6M223.5 136.7h44.6M223.5 171.4h44.6M223.5 175.5h44.6M223.5 179.7h44.6M245.8 171.4v4.1M223.5 188.1h44.6M223.5 183.9h44.6"/>
<path d="M245.8 188.1v13M223.5 209.5h44.6M223.5 205.3h44.6M223.5 201.1h44.6"/>
</g>
<!-- layer: Tbk-text -->
<path d="M224.3 34.7h42.9v14.2h-42.9zM224.3 38.2h42.9M227.1 34.7v14.2M241.6 34.7v14.2M224.3 59.2h42.9v14.3h-42.9zM224.3 45.4h42.9M224.3 41.8h42.9M227.1 59.2v14.3M241.6 59.2v14.3M224.3 69.9h42.9M224.3 66.4h42.9M224.3 62.8h42.9" fill="none" stroke="#000" stroke-width=".17"/>
<!-- layer: Electrical -->
<path d="M223.5 10.4h44.6v199.1h-44.6z" fill="none" stroke="#000" stroke-width=".17"/>
<g font-size="5">
<text x="248.8" y="196.5">3</text>
<text x="260.9" y="196.5">23</text>
</g>
<text font-size="4.3" x="104.4" y="156.2">SITE CROSS SECTION</text>
<g font-size="3.3">
<text x="224" y="122.5">3615 4 ST SW</text>
<text x="224.1" y="128.7">4647GU; A; 7-8</text>
<text x="224.1" y="143.4">SITE CROSS SECTION</text>
</g>
<text font-size="2.5" x="239.6" y="182.7">1:200</text>
<text font-size="2.4" x="104.4" y="160.3">SCALE: 1:200</text>
<g font-size="2.2">
<text x="224.3" y="11.9">This drawing set is intended to act as an</text>
<text x="224.2" y="17.1">be reproduced without permission. Any</text>
<text x="224.3" y="14.5">example of drawing standards and may not</text>
<text x="224.2" y="22.3">locations is coincidental. Refer to the</text>
<text x="224.3" y="19.7">similarities with actual buildings and or</text>
<text x="224.2" y="25">requirements list for complete drawing</text>
<text x="224.2" y="27.5">requirements.</text>
</g>
<g font-size="2.1">
<text x="157.5" y="90.9" transform="rotate(-45 157.5 90.9)">58.60</text>
<text x="24.1" y="131.7" transform="rotate(-45 24.1 131.7)">50.43</text>
<text x="125" y="129.3" transform="rotate(-45 125 129.3)">50.89</text>
<text x="204.8" y="131.4" transform="rotate(-45 204.8 131.4)">50.50</text>
<text x="254.7" y="195.5">OF</text>
</g>
<g font-size="1.7">
<text x="224.1" y="33.3">Revisions:</text>
<text x="224.1" y="57.8">Issued For:</text>
<text x="224.1" y="81.3">Consultants/Seals:</text>
<text x="225.2" y="119.1">MUNICIPAL ADDRESS:</text>
<text x="225.2" y="125">LEGAL ADDRESS:</text>
<text x="224.1" y="139.8">Drawing Name:</text>
<text x="224.1" y="178.5">Date:</text>
<text x="224.1" y="174.4">Drawn:</text>
<text x="246.4" y="174.4">Checked:</text>
<text x="224.1" y="182.7">Drawing Scale:</text>
<text x="224.1" y="190.5">Project Number:</text>
<text x="224.1" y="186.8">Consultant Project Number:</text>
<text x="246.4" y="190.5">Sheet:</text>
<text x="224.1" y="208.3">File Number:</text>
<text x="224.1" y="204.1">Consultant File Number:</text>
</g>
</svg>
